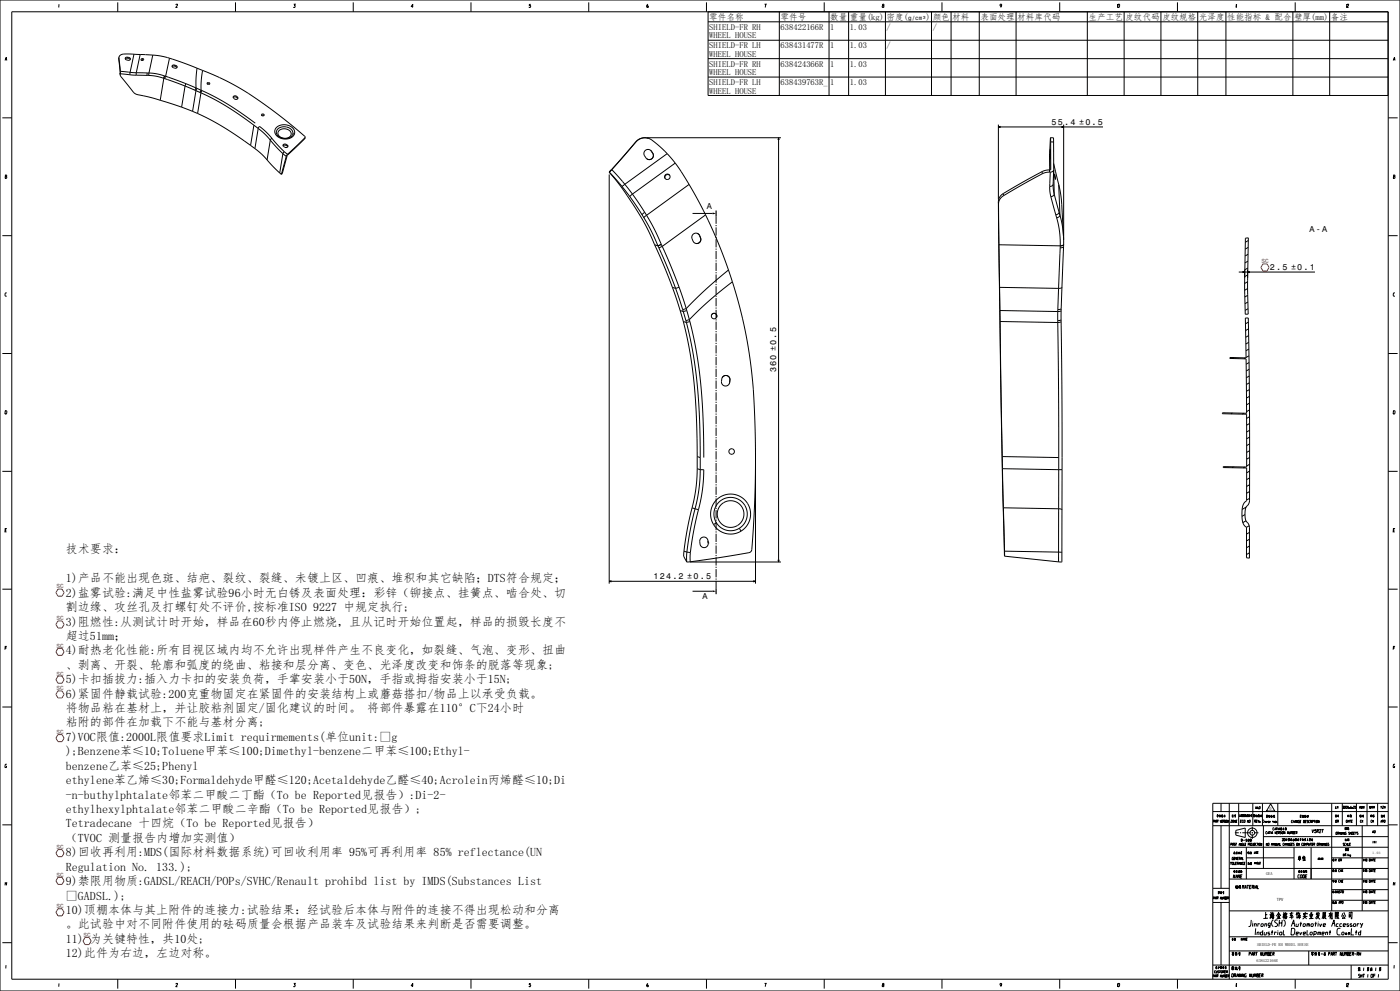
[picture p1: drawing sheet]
<svg xmlns="http://www.w3.org/2000/svg" width="1189mm" height="841mm" viewBox="0 0 1189 841" stroke-linecap="round" stroke-linejoin="round" font-family="sans-serif">
<g fill="none" stroke="#000" stroke-width=".85">
<path d="M0 0h1189v841h-1189zM10 10h1169v821h-1169zM50 4v2M100 2v8M149 4h2l-2 2h2M200 2v8M249 4h2l-1 1h1l-1 1h-1M300 2v8M351 6h-2l2-2-1 2M400 2v8M451 4h-1l-1 1h1l1 1h-1h-1M500 2v8"/>
<path d="M550 4h-1v2h2l-1-1h-1M600 2v8M601 19h578M601 10v71h578v-71M649 4h2l-1 2M662 10v71M700 2v8M704 10v71M721 10v71M749 5h2l-1 1h-1zM750 5v-1v1M752 10v71"/>
<path d="M791 10v71M800 2v8M808 10v71M832 10v71M851 5h-2l1-1h1l-1 2M863 10v71M900 2v8M923 10v71M949 4v2M950 4h1l-1 2h-1zM955 10v71M986 10v71"/>
<path d="M1000 2v8M1017 10v71M1041 10v71M1050 4v2M1098 10v71M1100 2v8M1129 10v71M1144 4v2M1144 4h1l-1 2h1M601 34h578M4 51l1-2 1 2M5 50h1"/>
<path d="M101 50l1 12M101 50h.1M101 49l1 12M101 49v1M101 49h.1M108 49l-2 1M108 49l1 1M108 49a1.3 1.3 0 0 0-2 0 1.4 1.4 0 0 0 2 2h1a1.3 1.3 0 0 0 2-1 1.3 1.3 0 0 0-2-1M108 49h1M108 49h.1M109 50l2 1M109 49v1"/>
<path d="M114 46h-10l-2 1-1 2M114 46h5M114 46l-4 15M119 46l11 1M119 46l-3 16M120 50h2l-1 1a.9 .9 0 0 1-1 0 .9 .9 0 0 1 0-1zM120 51h.1M122 51h-2M130 47l7 1 7 1M130 47l-3 15M144 49l23 9M144 49l-3 16"/>
<path d="M148 56l-2 1M148 56l1 1M148 55a1.3 1.3 0 0 0-2 0 1.3 1.3 0 0 0 1 2l1 1a1.3 1.3 0 0 0 2 0 1.3 1.3 0 0 0-1-2M148 55l1 1M148 55v1M149 57h1M149 56v1M167 58l5 2M167 58v17M172 60l14 6a321 321 0 0 1 73 50v1M172 60l-1 8v9M601 50h578"/>
<path d="M1183 51l1-2 1 2M1184 50h1M102 62v1M102 63l1 2 12 14 21 6M102 63h.1M102 63h8M102 61h8M102 61v2M110 63l6 1M110 61l6 1M110 61v2M116 64h9"/>
<path d="M116 62h9M116 62v2M125 64h1M125 62h2M125 62v2M126 64l7 1 6 1M127 62l6 1 7 1M127 62l-1 2M139 66l-3 19M139 66h.1M139 66l1 1M140 64l1 1"/>
<path d="M140 64l-1 2M140 67l17 6M141 65l17 6M141 65l-1 2M157 73l9 4M157 73l-3 18M158 71l9 4M158 71l-1 2M166 77h.1M166 77l4 1M166 77l-2 18M167 75l-1 2"/>
<path d="M167 75h.1M167 75l4 2M170 78l1 1M171 79a222 222 0 0 1 45 27M171 79l-3 17M171 77h1M171 77l-1 1M172 77a226 226 0 0 1 45 28M172 77l-1 2M176 70a1.1 1.1 0 0 1 2 0 1.1 1.1 0 0 1-1 2 1.1 1.1 0 0 1-1-1zM176 71h2M601 65h578"/>
<path d="M136 85l18 6M154 91l10 4M164 95l4 1M168 96l1 1a287 287 0 0 1 42 25l2 1M201 83l-2-1-1 1M201 83h1M201 82a1.4 1.4 0 0 0-2-1 1.4 1.4 0 0 0-1 2l2 1a1.4 1.4 0 0 0 1 0 1.4 1.4 0 0 0 1-2M201 82h1M201 82v1M202 83v1M202 82v1M222 98h2"/>
<path d="M2 100h8M216 106l3 3M216 106l-3 17M219 109l1-2 6 5 5 5M219 109l6 5 5 5M219 109l-3 17M230 119l10 11M230 119l-3 17M231 117l10 12M231 117l-1 2M237 111a6 6 0 0 1 6-2 6 6 0 0 1 4 5 6 6 0 0 1-6 3 6 6 0 0 1-5-5zM240 117v1"/>
<path d="M249 114a7 7 0 0 0-11-6l-3 3v3a7 7 0 0 0 5 3M249 114l-2 2a9 9 0 0 1-7 1M250 114v1a9 9 0 0 1-10 3M250 114a8 8 0 0 0-10-8h-2a5 5 0 0 0-5 6 5 5 0 0 0 5 5l2 1M250 114h-1M259 118l-15 14-4 15-1 1M259 117l-15 14M259 117v1M259 117h.1M550 117h113M551 117h.1M551 117l7 5 9 8"/>
<path d="M551 117h-3h-3l-3 1-2 2M551 117h-3h-3l-5 3M661 119v-2l1 2M661 117v360M848 106v63M848 108h89M850 107l-2 1h2M892 117l-1 13M892 117v3M892 117h3v3M901 107l2 1h-2M903 106v98"/>
<path d="M1179 100h8M213 123l3 3M216 126l6 5 5 5M227 136l11 11M240 130l3 3M240 130l-2 17M241 129l3 2M241 129l-1 1M243 123h-1l-2 1M243 123l1 1M243 123l-1-1a1.1 1.1 0 0 0-2 1 1.1 1.1 0 0 0 1 1l1 1a1.4 1.4 0 0 0 2 0 1.4 1.4 0 0 0 0-2M243 123h1"/>
<path d="M243 123h.1M243 133l-4 15M244 124v1M244 123v1M244 131l-1 2M540 120l-21 24M540 120h.1M540 120l-20 24M552 127l1 1M553 128l1 2M553 128h.1M553 128l-2-1h-3l-1 3v2l3 3h2l3-2-1-3"/>
<path d="M554 130h.1M567 130l6 8M567 130l-36 26M573 138l12 19M573 138l-36 27M891 130v2M891 130l1 14M892 130h.1M892 128v-1v8v-5M892 128v2M892 128h.1M892 120v24"/>
<path d="M892 120h3M895 120v24M895 139l4 18M4 150h1M5 149h1l-1 2h-1zM238 147l1 1M517 146a251 251 0 0 1 39 62M517 148v347M517 146h.1M517 146l11 12M519 144h.1M519 144l-2 2"/>
<path d="M520 144l11 12M520 144l-3 2M528 158l7 9M531 156l6 9M531 156l-3 2M569 149a2.4 2.4 0 0 0-3-1 2.4 2.4 0 0 0-1 3M585 157l14 25M585 157l-36 26M885 146l-33 18M885 146v1M885 147l-33 19M891 144l-6 2"/>
<path d="M891 144v2M891 146l-6 1M891 146h1M891 158l1 9M892 146l-1 12M892 144h-1M892 144h.1M894 156l1 9M894 156v2h-3M895 144v21M895 144l-1 1-2 1M895 144l-1 12"/>
<path d="M895 144h.1M896 148v4M896 148h.1M896 152h.1M899 157l2 12 2 32M899 157l1 26M1183 150h1M1184 149h1l-1 2h-1zM535 167l10 15M537 165l11 15M537 165l-2 2M848 171l2 173 3 128"/>
<path d="M848 171v2M848 173v35M852 164a8 8 0 0 0-4 7M852 164v2M852 166a8 8 0 0 0-4 7M892 167l5 15M895 165l4 15M895 165v1l-3 1M545 182l2 3M547 185l6 11 6 13M548 180l1 3M548 180l-3 2"/>
<path d="M549 183l7 12 6 12M549 183l-2 2M588 181h17M592 198l2 2M594 200l1 2M594 200h.1M599 182l11 23 9 24M599 182l-37 27M608 184v6M608 191v1M608 193v7M897 182v3"/>
<path d="M897 185l3 11v13M899 180l1 3M899 180v2h-2M900 183l2 8 1 10M900 183l-1 1-2 1M2 200h8M556 208l15 36M556 208l3 1M559 209h.1M559 209l1 1M560 210l14 35M562 207v2"/>
<path d="M562 207l-3 2M562 209l15 35M562 209l-2 1M594 200l-2-2h-2l-2 2v3l1 3 3 1 3-2v-3M595 202h.1M608 201v1M608 203v7M608 211v1M608 213v7M848 208l1 36M848 208l52 1M900 210l-1 35"/>
<path d="M900 209v1M900 209h.1M903 201h.1M903 201v6M903 209l-1 1h-2M903 209l-1 35M903 207v1l-3 1M903 207l-1 1-2 1M903 207v2M903 207h.1M1058 202h2v40v25h-2l-1-25zM1060 216l-3 1"/>
<path d="M1060 210l-2 1M1060 204l-2 2M1179 200h8M608 221v1M608 223v7M608 231v1M608 233v7M619 229l3 10M619 229l-19 16-17 17M622 239l-19 16-18 16M622 239l8 30a405 405 0 0 1 10 63l1 33 1 34-1 34-2 32a3 3 0 0 1-3 4l-50 8M1052 231h65"/>
<path d="M1055 230l2 1h-2M1060 239l-3 2M1060 229v7M1060 233l-3 2M1060 227l-3 2v7M1060 222l-3 1M1062 230l-2 1h2M6 249h-1l-1 2h1h1M571 244l7 20M571 244l3 1M574 245l6 18M577 244l6 18"/>
<path d="M577 244l-3 1M608 241v1M608 243v7M608 251v1M608 253v7M849 244l50 1M849 244v20M899 245l-1 18M902 244l-3 1M902 244l-1 18M1060 245l-3 1M1060 251l-3 1"/>
<path d="M1060 256l-3 2M1185 249h-1l-1 2h1h1M578 264l2 9M578 264h2M580 263v1M580 264l3 8M580 273a458 458 0 0 1 12 103v11M580 273l3 1M583 272v2M583 262l-3 1M583 262v2M583 274a432 432 0 0 1 12 114"/>
<path d="M583 264l2 7M583 264h-3M585 271l1 2M585 271l-2 1M586 273a436 436 0 0 1 12 115M586 273l-3 1M604 267a2.4 2.4 0 0 0 1 3 2.4 2.4 0 0 0 4-1M608 267l-2-1-2 1M608 267l1 1v1M608 267a2.3 2.3 0 0 0-4 0M608 261v1M608 263v7"/>
<path d="M608 271v1M608 273v7M849 264h49M849 264v9M849 273l2 114M849 273l49 1M898 272v2M898 274l1 114M898 264v8M898 263v1M901 271l-3 1M901 271v2"/>
<path d="M901 273l-3 1M901 273l1 126M901 264h-3M901 264v7M901 262l-3 1M901 262v2M1058 270h2l1 73v82a8 8 0 0 1-3 5 13 13 0 0 0 1 13 19 19 0 0 1 2 11v20l-2-1v-23a3 3 0 0 0-2-4 24 24 0 0 1 0-19 5 5 0 0 0 2-6v-24h-20v-1h20v-44l-21-1v-1l21 1-1-46-14-1 1-1 13 1zM1060 262l-3 1M1060 273l-2 2M1060 279l-2 2M608 281v1M608 283v7"/>
<path d="M608 291v1M608 293v7M1060 285l-2 1M1061 291l-3 1M1061 296l-3 2M2 300h8M608 301v1M608 303v7M608 311v1M608 313v7M1048 303l-1 1M1058 304h-2"/>
<path d="M1061 302l-3 1M1061 308l-3 1M1061 313l-3 2M1061 319l-3 2M1179 300h8M608 321v1M608 323v7M608 331v1M608 333v7M613 321a3 3 0 0 1 4-2 3 3 0 0 1 3 4M613 321v3a3 3 0 0 0 3 4 3 3 0 0 0 4-3M613 321a4 4 0 0 1 4-2 4 4 0 0 1 3 4"/>
<path d="M620 325h.1M620 323v2M620 323h.1M1061 325l-2 1M1061 331l-2 1M1061 336l-2 2M4 349h2l-1 2h-1v-2M608 341v1M608 343v7M608 351v1M608 353v7M1047 350l-2 1"/>
<path d="M1056 351h-1M1061 342l-2 2M1061 348l-2 1M1061 354l-2 1M1061 359l-2 2M1183 349h2l-1 2h-1v-2M608 361v1M608 363v7M608 371v1M608 373v7M1061 365l-2 2M1061 371l-2 1"/>
<path d="M1061 377l-2 1M592 387l3 1M592 387v11M592 398l-1 17-3 16M592 398l3 1M595 399h3v6l-2 15-3 13M595 399l-1 17-4 16M595 388v11M608 381v1M608 383v7M608 391v1M608 393v7"/>
<path d="M622 381h.1M642 391v104M851 387v11M851 387l48 1M851 398l1 33M851 398l48 1M899 399v33M899 399h3M899 388v11M902 399v34M1048 396l-2 1M1057 396l-1 1"/>
<path d="M1061 400l-2 1M1061 394l-2 1M1061 388l-2 2M1061 382l-2 2M2 400h8M608 401v1M608 403v7M608 411v1M608 413v7M1061 417l-2 2M1061 411l-2 2M1061 406l-2 1"/>
<path d="M1179 400h8M588 431l-4 18-3 19M588 431l2 1M590 432l3 1M590 432l-4 17-3 20M593 433l-4 18-3 18M608 421v1M608 423v7M608 431v1M608 433v7M852 431l1 37M852 431l47 1"/>
<path d="M899 432l3 1M899 432v37M902 433v36M1057 437l-2 1M1058 430l-3 2M1061 423l-2 1M4 450h1M6 449h-2v2h2M595 457a3 3 0 0 1 6 2v2a3 3 0 0 1-3 4 3 3 0 0 1-3-3l-1-3zM606 445l4 5 6 3h7l6-2M606 445l-2-4v-5v-5l3-4 3-4 4-3 6-1 4 1 5 2 4 3 3 4 1 5v5l-1 4-3 5-4 3M608 441v1"/>
<path d="M608 443v7M608 451v1M608 453v7M608 444l-2 1M608 444l-1-4-1-4 1-5 2-3 3-3 4-2 4-1 4 1 4 1 3 3 2 3 1 4v4l-1 4-2 4-3 2M608 444l4 4 5 2h6l5-2M628 448l1 3M1058 442l-2 2M1061 446l-2 2M1061 458l-2 1M1061 452l-2 1M1183 450h1"/>
<path d="M1185 449h-2v2h2M581 468v4l2 5M581 468l2 1M583 469v8M583 469h3M586 477h77M586 477h-3M586 469v8M608 461v1M608 463v7M608 471v1M608 473v7"/>
<path d="M661 475v2l1-2M853 468v4M853 468l46 1M853 472l46 5M899 469h3M899 469v8M902 469v5a1.5 1.5 0 0 1 0 2 1.5 1.5 0 0 1-1 1h-2M1061 469l-2 2M1061 463l-2 2M517 493h125M519 493h-2l2 1M608 481v1"/>
<path d="M608 483v7M608 491v1M608 493v6M640 493h2l-2 1M2 500h8M588 502h17M1179 500h8M4 550h2M6 549h-2v2M1183 550h2M1185 549h-2v2M2 600h8"/>
<path d="M1179 600h8M5 650h1M6 649h-1l-1 2h1l1-1M1184 650h1M1185 649h-1l-1 2h1l1-1M2 700h8M1030 689h149M1031 697v-1l-1 2M1032 698v-2l1 2M1032 697h.1M1033 697h1v-1h-1v2M1033 697l1 1"/>
<path d="M1034 692h1M1034 696h1M1034 693v1M1034 692h.1M1034 693h.1M1034 692l1 1M1034 691v1M1034 692l-1 1M1034 696v2M1034 691l-1 1M1036 692v2M1036 691l-1 1"/>
<path d="M1036 692v1M1036 696l1 2v-2M1036 691v3M1037 692h-1M1037 693h-1M1037 682v7M1037 693h1M1038 691l-1 3M1038 697h.1M1038 691v1M1038 692h1l-1 2M1038 691v3"/>
<path d="M1038 692l1 1M1039 691l-1 1M1039 696h-1l-1 2h1M1039 697h1v-1h-1v2M1039 697l1 1M1040 691v3M1040 693h.1M1041 692h-2M1041 693l-1-1-1 1M1041 696h-1l1 1-1 1M1041 696v2M1041 696h1v2h-1z"/>
<path d="M1044 696l-1 2v-2l-1 2M1044 682v149M1045 696h1l-1 2h1M1046 691v2h2M1047 692v1M1047 696h1l-1 2zM1048 692h-2M1049 691v1M1049 692v1v1v-1M1049 696v2l-1-2v2M1050 692h-2M1050 697h1"/>
<path d="M1051 696h-1v2h1M1052 682v19M1053 691v2M1053 697h1M1054 691l-1 1M1054 693h-2M1054 691v2M1055 696h-1l-1 2h1M1055 691l-1 1M1055 692h-1v1M1055 692h-1M1055 691v1z"/>
<path d="M1055 692v1M1055 693h.1M1055 692h.1M1056 696h-1v1l1 1M1056 691v2M1057 692h-1M1057 696h1l-1 2h-1zM1057 691v1h-1M1057 691h-1v1l1 1M1057 691h-1M1058 691l-1 2 1-1M1058 691l-1 1"/>
<path d="M1058 692l1 1M1058 692h.1M1058 691v1M1058 692v1M1059 692h-1M1059 692v1M1059 693h1M1059 691v1M1059 692h1v1M1060 691v2M1060 692h.1M1060 691h-1"/>
<path d="M1060 691v1M1060 696v2v-2l-1 2M1061 692h.1M1061 693h.1M1061 691v1M1061 692v1M1061 696h1v2h-1zM1061 692h-1M1062 692h1v1M1062 691v1h1l-1-1M1063 692h-1M1064 682v19"/>
<path d="M1065 691v2M1065 693h.1M1065 692h.1M1066 697v-1l-1 2M1066 693h.1M1066 693h-1M1066 693l-1-1v1M1066 691v2M1066 691l-1 1M1066 697v1M1066 684l1 2v-2M1067 691v2"/>
<path d="M1067 697h1M1067 693h.1M1067 693h-1M1067 692v1M1067 692l1 1M1068 691l-1 1M1068 692h-1M1068 696h-1v2h1M1068 684v2M1068 696l1 2v-2M1068 686h1M1069 692v1"/>
<path d="M1069 693h-1M1069 691v2M1069 691v1M1069 692h.1M1069 692h1l-1 1M1069 692l1 1M1069 685h1v1h-1zM1070 691l-1 1M1070 698h.1M1071 691v3M1071 693h.1M1072 692h-2"/>
<path d="M1072 693l-1-1-1 1M1072 682v19M1074 696h-1v1l1 1M1074 697v1M1074 696v2M1075 693l2 1M1076 698h-1v-1l1 1M1076 692v1M1076 692l-1 2M1076 697h1v1M1076 697v1M1076 692h.1"/>
<path d="M1077 692h-2M1077 692h1l-1 1M1077 692v1M1078 698h-1v-1l1 1h-1M1078 693l-1 1M1078 693l1 1M1078 697h1l-1 1h1M1078 692v1M1078 692v2M1079 692h-1M1079 682l4 6h-7zM1080 692v2"/>
<path d="M1080 693h-1M1080 692h-1M1080 693h.1M1080 692v2v-1M1080 693h1M1080 692h.1M1081 692l-1 1M1081 697h.1M1081 696v2M1081 692l1 1M1081 692h1M1082 693l-1 1"/>
<path d="M1082 692v2h1v-1M1082 692v1M1082 698v-1v1M1084 698h-1v-1v1M1085 697h-1l1 1h-1M1085 682v19M1098 696h-1v2h1M1098 697h1M1098 696v2M1099 696v2M1100 698v-2l1 2M1100 697h.1"/>
<path d="M1102 696v2l-1-2v2M1104 696h-1v2v-1M1104 697h1M1104 693l1 1M1104 692v1h1v-1h-1M1105 692l-1 2M1105 692h-1M1105 696h-1v2h1M1106 692v1M1106 692v2v-1M1107 693v1M1107 693h-1"/>
<path d="M1107 692v1M1107 692l-1 2M1107 696l1 1v1h-1zM1107 692h.1M1108 692v1M1108 692h.1M1108 693h.1M1108 693h1v1M1108 693l1 1M1109 697h.1M1109 692v2M1109 692v1"/>
<path d="M1109 693h-1M1109 692h-1M1110 696h-1l-1 2h1M1110 693v-1v1M1110 693l1 1M1110 692h.1M1111 692v1M1111 692l-1 1M1111 696l-1 1 1 1h-1M1111 692h.1M1111 692h-1M1112 696l-1 2h1"/>
<path d="M1113 697h1v-1h-1v2M1113 697l1 1M1114 696v2M1115 697v-1v2M1116 696h1M1116 696v2M1118 696l-1 2M1118 696l1 1v1h-1zM1121 696l-1 2v-2l-1 2M1131 682v19M1134 692v1M1134 692h.1"/>
<path d="M1134 696h1v2h-1zM1134 684v2h1M1134 693h.1M1135 693v1M1135 691l-1 1h1M1135 691v1M1135 692l-1 2M1136 685h.1M1136 684l-1 2M1136 692v1M1136 697h1v-1h-1v2M1136 691v1"/>
<path d="M1136 697l1 1M1136 684v2M1137 691v3M1137 692h-1M1140 682v19M1140 685l1-1-1 2h1M1142 684l1 1-1 1zM1143 685l1-1-1 2h1M1143 696h1v2h-1zM1145 692v1M1145 698v-2l1 2M1145 697h1"/>
<path d="M1145 692h.1M1145 693h.1M1145 684v2h1l-1-1M1146 686h1M1146 696h1M1147 693l-1 1M1147 691v2M1147 696v2M1147 693h.1M1147 692h.1M1147 693h-1M1147 692h-1"/>
<path d="M1147 693v1M1147 692v1M1148 693h-1M1148 692h-1M1148 684l-1 2h1v-1h-1M1148 697h1M1148 686h1M1149 696h-1v2h1M1149 685l1-1-1 2h1M1151 684v1h1v1h-1M1151 684h1M1152 682v19"/>
<path d="M1155 684l1 2M1155 691v3l1-2M1155 692v1M1156 693v1M1156 691v1M1156 692l-1 1M1156 684l-2 2M1156 692v1M1156 684v2l1-2v2v-2M1156 692h-1M1156 696l-1 1 1 1M1157 696v2"/>
<path d="M1157 697l1 1M1157 692v1M1158 692v1M1158 696l-1 1M1158 684l1 2M1158 691v3v-1M1158 692h-1M1159 684l-1 2M1161 682v19M1163 684v2l1-2v2v-2M1164 691l1 1M1165 692v2"/>
<path d="M1165 686v-2v1l1-1v2M1165 693h-1M1165 693h-1v-1h1v1M1165 692h-1M1165 696l-1 1 1 1M1166 696v2M1166 697l1 1M1166 691v3M1166 692h.1M1166 692v1M1166 686v-2l1 1v-1v2M1167 696l-1 1"/>
<path d="M1167 691v1M1167 692h-1M1167 693l-1 1M1167 693v1M1167 692l-1 1M1167 693h.1M1170 682v19M1173 698v-2l1 2M1173 684v2M1173 697h.1M1173 691v2M1173 692v1"/>
<path d="M1173 692h.1M1174 684l-1 1M1174 692h-1M1174 693h-1M1174 691v2M1174 697h1v-1h-1v2M1174 684h1l-1 2h1M1174 692v1M1175 692v1M1175 696h1v2h-1zM1175 692v2M1176 685h.1"/>
<path d="M1176 691l-1 1M1176 684l-1 2M1176 691v2M1176 693h.1M1176 692h.1M1176 692h-1M1176 693h-1M1177 684l-1 2M1179 700h8M1179 682h-149v149M1030 701h149M1037 701v53"/>
<path d="M1044 719h135M1045 716h1M1046 716h-1v2M1047 716v2M1047 716h1h-1v2M1047 716l1 2M1049 707h3M1049 716h-1l1 1h-1M1049 716h1M1050 705l8-2v8l-8-2zM1050 716v2M1052 718l1-2v2"/>
<path d="M1052 717h1M1053 707h1M1054 712v1M1054 716v2v-2l-1 2M1055 713l-1 1M1055 712l-1 1M1055 712v2M1055 713h-1M1055 713h-1h1v1M1055 713h.1M1055 707h7M1055 712v1"/>
<path d="M1056 716h-1v2v-1M1056 716v2h1M1057 713h-1M1057 716h1M1058 716h-1v2h1M1058 712v1M1058 712h1v2M1058 719v27M1059 712h-1M1059 714v-1h-1v1M1059 713h-1M1060 716h1h-1v2"/>
<path d="M1060 712v2M1060 713h.1M1060 712v1M1060 713h1l-1 1M1060 713l1 1M1061 712v1M1061 712l-1 1M1061 716h1h-1v2M1062 716v2M1062 712h1M1062 713h.1M1062 712v1l1-1"/>
<path d="M1062 714h.1M1062 712v1M1062 713v1M1062 713l1 1M1062 712h.1M1063 716h1l-1 2-1-1zM1063 712l-1 1M1063 707h1M1063 713h.1M1063 713l-1 1M1064 702v3M1064 706v1"/>
<path d="M1064 708v4M1065 716l-1 1v1M1065 716h1M1065 707h4M1066 716h-1v2h1M1067 716l-1 1 1 1M1068 716h1M1068 716v2M1069 716v2M1070 716v2l-1-1zM1072 716v2l-1-2v2M1073 710h106"/>
<path d="M1073 701v36M1076 706h-1v1l1 1M1076 716v2v-2l-1 2M1076 708l1-2v2M1077 707h.1M1077 716h1l-1 2v-1zM1078 706h1M1078 706v2M1079 706v2M1080 718v-2v1l1-1v2M1080 708l1-2v2M1080 707h1"/>
<path d="M1081 718l1-2v2M1082 717h.1M1082 702l-1 1v1h1M1082 704l1-2v2M1083 706v2l1-2M1083 704h.1M1084 716l-1 2v-2v2M1084 702h1M1084 716v2l1-1v-1M1084 707h1M1084 702v2M1085 706h-1v2h1"/>
<path d="M1085 718l1-2v2M1085 702v2M1086 717h.1M1086 707l1-1h-1v2M1086 704l1-2v2M1086 707l1 1M1086 704h1M1087 716v2h1M1088 702l-1 3M1088 703v1M1088 704h.1M1088 702v1"/>
<path d="M1088 706h-1l1 1-1 1M1088 702v3M1088 703l1 1M1088 706v2M1089 703h-1M1089 703l-1 2M1089 702l-1 1M1089 712h1l-1 2h1M1089 706h1v2l-1-1zM1090 702v3M1090 712h1v2h-1zM1090 704h.1"/>
<path d="M1091 704h.1M1091 704l-1-1-1 1M1091 716h-1v1l1 1M1091 703h-2M1091 716h1M1091 716v2M1091 706v2v-2l-1 2M1092 702v1M1092 703v1v1v-1M1092 712v1M1092 716v2M1092 712h.1"/>
<path d="M1092 718l1-2v2M1093 703h-2M1093 717h.1M1093 712v2M1093 712h.1M1094 712v1h1M1094 712h1v1M1094 712h1M1094 706v2v-2l-1 2M1094 711v1M1095 713l-1 1M1095 712h-1"/>
<path d="M1095 712l-1 1M1095 713v1M1095 713h-1M1095 706v2l1-1v-1M1095 716v2l-1-2v2M1095 711v1M1095 712h.1M1096 717h.1M1096 708v-2l1 1v-1v2M1096 712v2M1096 712l1 1M1096 712v1"/>
<path d="M1096 716l-1 2h1v-1M1097 712h-1M1097 712v1M1097 713l-1 1M1097 716h1M1097 712v2v-1M1097 712h.1M1098 707h.1M1098 706h1l-1 2zM1098 716h-1v2h1M1098 712v2h1M1099 712v2"/>
<path d="M1099 719v27M1099 712v1h-1M1099 713v1M1099 707h1M1099 716h-1l1 1h-1M1100 712h1v2h-1v-2v2M1100 706h-1v2h1M1100 713h1M1100 712l1 1M1100 713h.1M1101 713h.1M1101 712l-1 1"/>
<path d="M1101 707l1-1h-1v2M1101 712h-1M1101 707l1 1M1101 716h1v2l-1-1zM1102 712v2M1102 713h1l-1 1M1103 712h-1M1104 716l-1 2v-2v2M1105 712v2M1105 712l-1 1M1105 712v1M1105 712h-1"/>
<path d="M1106 712v1M1106 712h.1M1106 713v1M1107 716h-1l-1 1 2 1M1107 712l-1 1M1107 712v2M1107 712h-1M1107 716h1v2l-1-1zM1107 713h-1M1108 718l1-2v1l1-1-1 2M1108 712v2v-1M1109 712h-1"/>
<path d="M1109 713h-1M1110 716h1h-1v2M1110 712v1M1111 712h-1M1111 713h-1M1111 716v2l1-1v-1M1112 713l1 1M1112 712v1h1v-1h-1M1112 712v2M1113 716h1M1113 712h-1M1113 716v2"/>
<path d="M1114 719v27M1114 712v1M1114 716h1M1114 704l1 3 1-3M1114 713l1 1M1114 713h.1M1115 712l-1 1M1115 712l-1 2M1115 712h-1M1115 716h-1v2h1M1116 716h1h-1v2M1116 716l1 2"/>
<path d="M1117 704v1h1v1l-1 1-1-1M1117 704h1M1119 716h1l-1 2h-1zM1119 705h1v-1h-1l-1 3M1119 705l1 2M1120 716h1h-1v2M1120 705l2-1-2 3h2M1120 716l1 2M1121 718l1-2v2M1122 717h.1M1122 704h2l-1 3M1123 716v2v-2v2l1-2"/>
<path d="M1124 716v2M1126 716v2l-1-2v2M1127 717h.1M1127 716l-1 2h1v-1M1129 716h-1l1 1h-1M1131 701v72M1135 706h1l-1 2h-1zM1136 707h1v-1h-1v2M1136 707l1 1M1137 708l1-2v2M1138 707h.1M1139 706v2v-2v2l1-2"/>
<path d="M1141 706l-1 2M1142 716h-1l1 1h-1M1142 706v2l-1-2v2M1142 702h2l-1 2M1142 712v2M1143 704h.1M1143 713h-1M1143 703v1M1143 713l-1 1M1143 716h-1v1l1 1M1143 712v1l1 1v-1M1143 720v2"/>
<path d="M1143 702v1M1143 720h.1M1143 703h.1M1143 718l1-2v2M1143 704h-1v-2v2M1143 706l-1 2h1v-1M1143 712v1M1144 717h.1M1144 703v1M1145 702v2M1145 712v2M1145 703v1"/>
<path d="M1145 720v1M1145 703h-1M1145 712l-1 1M1145 713h.1M1145 703v1h1M1145 712v1M1145 716v2h1M1145 703h.1M1145 713v1M1145 712h.1M1145 720h.1M1145 704h.1"/>
<path d="M1146 702h-1M1146 703h-1M1146 703v1M1146 712l-1 1M1146 716h1M1146 706l-1 1 1 1h-1M1147 707h1M1147 706v2M1147 716h-1v2h1M1148 706l-1 2M1148 707h1M1149 706h-1v2h1"/>
<path d="M1150 707h.1M1151 706h-1v2h1M1151 706h1M1152 706l-1 2M1153 706v1v1M1157 701v72M1166 707v-2l1 2M1166 706h.1M1166 714v2M1167 714h.1M1167 715h.1M1167 705h1v2h-1z"/>
<path d="M1169 714v2M1044 737h135M1045 732h1M1045 732v2M1047 732h1l-1 2-1-1zM1047 728v2v-1M1048 739v1M1048 728h1M1048 732v2h1M1048 739h.1M1048 740h.1M1048 739h1v1"/>
<path d="M1048 723v2M1049 739l-1 2M1049 739h-1M1049 723h-1M1049 724h-1M1049 728h-1v2h1M1049 725l-1-1v1M1049 733h1M1050 724h.1M1050 723h.1M1050 739v2M1050 723v2"/>
<path d="M1050 732h-1v2h1M1050 723h1M1051 728l-1 2v-2l-1 2M1051 723v2M1051 739h-1M1051 740h-1M1051 739v2M1051 724h-1M1051 733h1v-1h-1v2M1051 723h-1M1051 725h-1M1051 728h1"/>
<path d="M1051 733l1 1M1052 723v1M1052 739v1M1052 740h.1M1052 728h-1v2h1M1052 734l1-2v2M1052 740v1M1052 724v1l1-1M1052 723l1 1M1052 724l1 1M1052 733h1M1052 739h.1"/>
<path d="M1053 728l-1 2M1053 739h-1M1053 739l-1 1M1053 728v2M1054 730l1-2v2M1054 724v1M1054 739v2M1054 739v1M1054 723h.1M1054 739h.1M1054 729h1M1054 739h1"/>
<path d="M1054 740h.1M1055 739l-1 1M1055 724h-1M1055 732l-1 2v-2v2M1055 723l-1 1M1055 740h.1M1055 723h-1M1055 725h-1M1055 728v2h1M1056 732h-1v1l1 1M1057 733h.1M1058 732h-1l-1 2h1"/>
<path d="M1058 728h41M1060 723h.1M1060 723v1h1M1060 732v2M1060 732h1v2M1060 724v1M1060 732v1M1060 732h1l-1 2M1060 723l1 2v-1M1060 732h.1M1061 723h.1M1061 733h-1"/>
<path d="M1061 723h-1M1061 724l-1 1M1062 734l1-1h-1l1 1M1062 723v2M1062 732v2M1062 723v1M1062 732v1M1062 732h.1M1063 723v2M1063 732l-1 1M1063 724h-1M1063 723l-1 1"/>
<path d="M1063 725h-1M1063 732h-1M1065 733l1-1v1M1065 723v1h1M1066 733h.1M1066 723v1M1067 732v1v-1l-1 1M1068 723l-1 1v-1v1M1068 723h1M1068 732v1M1069 723h-1v1h1M1069 732v1"/>
<path d="M1070 732h1M1071 732h-1v1h1M1103 739v1M1103 727v2h1l1-2h-2M1103 739h.1M1103 726v1M1103 740h.1M1103 739h1v1M1104 739l-1 2M1104 739h-1M1104 727v4M1104 728h-1"/>
<path d="M1104 726v1M1105 739v2M1105 729h-3M1106 739h-1M1106 740h-1M1106 739v2M1107 727v4M1107 739v2M1107 726l-1 3M1107 739v1M1107 739l1 2v-1M1107 728l1 1"/>
<path d="M1108 739h.1M1108 726v1M1108 739l-1 1M1108 728v2M1109 739v1zM1109 728h-2M1109 739v1M1109 730h-2M1109 739h.1M1109 739h1v1M1110 740h-1M1120 728v2"/>
<path d="M1120 728l-1 2M1120 728h1v2M1122 728h1v2M1122 728v2M1123 728h1v2M1131 728h48M1132 730v1M1132 729h.1M1132 738v2l1-1M1132 739h.1M1132 730l1 1M1132 739l1 1"/>
<path d="M1133 738h.1M1133 739h-1M1133 738v1M1133 738l-1 1M1133 730l-1-1v1h1l-1 1M1134 730v1v-1M1134 738v2M1134 729h.1M1134 738h.1M1134 739h1M1135 729v2M1135 738v2"/>
<path d="M1135 730h-1M1135 738l-1 1M1137 729h1v2h-1zM1138 738h-1v1l1 1M1138 739h1M1138 738v2M1138 730h1v-1l-1 2M1139 730v1M1139 738v2M1140 738v2M1140 739l1 1M1141 738l-1 1"/>
<path d="M1141 725v2v-2v2l1-2M1142 725h1M1143 721h.1M1143 725v2M1143 722h.1M1143 720v1M1144 722h-2M1144 720h-2M1145 721v1M1145 725l-1 2M1145 721h.1M1145 722h.1"/>
<path d="M1146 722h-2M1146 721h-2M1146 725l-1 2M1146 726v1M1146 726h.1M1147 726h-1h1v1h-1M1158 729v2M1158 738h1v2M1158 738v2M1158 730h.1M1158 739h.1M1159 731h-1"/>
<path d="M1159 739l-1 1M1159 729h-1M1159 729v2M1160 729h1v2M1160 730v1M1160 729v1M1160 738v1M1160 739v1M1160 730h.1M1160 739h.1M1160 738h.1M1161 739l-1 1"/>
<path d="M1161 729v1h-1M1161 730l-1 1M1161 729v1M1161 739h.1M1161 738v1M1161 738v2M1163 729h1l-1 2zM1163 738h1l-1 2zM1164 731l1-2v2M1164 740l1-2v2M1165 730h.1M1165 739h.1"/>
<path d="M1166 729h1M1166 738h1M1166 729v2M1166 738v2M1167 730h1M1167 739h1M1168 729h-1v2h1M1168 738h-1v2h1M4 750h2M5 749l-1 2M6 749l-1 2M1030 754h14"/>
<path d="M1035 757h1h-1M1035 758v1M1035 757h.1M1035 758h.1M1035 757l1 1M1035 757l-1 1M1035 757h-1M1036 758h.1M1037 757v2M1037 756l-1 2M1037 757v1M1037 756v3"/>
<path d="M1038 757h-1M1038 758h-1M1039 756v1M1039 757v1v1v-1M1039 757h.1M1040 757l-2 1M1044 746h135M1049 740v1M1049 742v3l-1-3-1 3M1049 745l1-3 1 3M1050 751v3M1050 752l-1 2"/>
<path d="M1050 752v1M1050 744h1M1050 752h-1M1051 752l-1 2M1051 751v3h-1M1051 752h-1M1051 745l1-3v2l1-2v3M1052 752h.1M1052 740h1l-1 1M1052 751v3M1052 752v2M1052 753h1"/>
<path d="M1053 752h.1M1053 752l-1 1M1053 752v1M1054 751v3M1054 744h1M1054 753h-1M1055 754v-3l1 2 1-2-1 3M1055 742h-1l-1 3h2M1057 754l1-3v3M1058 753h.1M1059 751h2M1060 751v3"/>
<path d="M1061 753h1M1063 751h-2v3h1M1063 753l2-1-1-1-1 3M1064 753l1 1M1065 751v3M1066 754l1-3v3M1066 753h1M1068 751v3h1M1104 740v1M1104 742h-1l-1 2 1 1h1M1105 742l1 1-1 2h-1zM1107 742l1 1-1 2h-1z"/>
<path d="M1109 744h1M1110 742h-1v3h1M1131 755h48M1132 756v2M1132 757h.1M1132 756h.1M1132 747h.1M1132 747v2M1133 757l-1 1M1133 748h-1M1133 757v1h-1M1133 748h-1h1"/>
<path d="M1133 757v1M1133 747h-1v1M1133 756h-1M1133 757h-1M1134 756h.1M1134 747v2M1134 748h1M1134 747v1M1134 756v2M1135 756l-1 1M1135 747h.1M1135 747l-1 1"/>
<path d="M1135 748l-1 1M1135 756h.1M1135 748v1M1135 756v2M1135 748h-1M1135 757h-1M1135 748h.1M1135 756h-1v1M1135 758h-1M1135 747h-1M1136 756v2M1136 756v1"/>
<path d="M1136 758h1M1137 756l-1 1M1137 757v1M1138 747h-1v1l1 1M1138 756h-1l1 1-1 1M1138 748h1M1138 747v2M1138 756h2M1139 756v2M1139 747v2M1140 748h1M1140 756h1v2h-1v-2"/>
<path d="M1141 747h-1v2h1M1158 747v2h1M1158 756h1v2M1158 756v2M1158 748h.1M1158 757h.1M1159 758h-1M1159 747h-1M1159 747v2M1160 747v1M1160 756v1M1160 748v1"/>
<path d="M1160 757v1M1160 748h.1M1160 757h.1M1160 747v2M1160 747h.1M1161 748v-1v2M1161 748l-1 1M1161 757l-1 1M1161 756v1M1161 748h.1M1161 747v1M1161 757h.1"/>
<path d="M1161 756v2M1161 756h-1M1163 747h1l-1 2zM1163 756h1l-1 2zM1164 749l1-2v2M1164 758l1-2v2M1165 748h.1M1165 757h.1M1166 747h1M1166 756h1M1166 747v2M1166 756v2"/>
<path d="M1167 748h1M1167 757h1M1168 747h-1v2h1M1168 756h-1v2h1M1183 750h2M1184 749l-1 2M1185 749l-1 2M1030 766h14M1031 762v-1l-1 2M1032 763v-2l1 2M1032 762h.1M1033 762h1v-1h-1v2"/>
<path d="M1033 762l1 1M1034 761h1M1034 761v2M1037 766v53M1037 761v2v-2l-1 2M1038 761v2h1v-2M1039 763v-2v1l1-1v2M1040 763h1v-2h-1v2M1040 762h1M1041 762h1M1042 761h-1v2h1M1043 762v-1v2"/>
<path d="M1043 762l1 1M1044 773h135M1075 774v5M1076 776h-1M1077 779h-4M1078 776l1 1M1079 774v1M1079 776v3h-1M1080 776v3M1081 774l-1 2M1081 778v1M1081 776v1"/>
<path d="M1082 776h-2M1082 776l-1 4v-1M1082 775h-2M1082 779h-2M1082 777h-3M1085 778v1M1086 775l2 2M1086 776v3M1086 774l-2 4M1087 776h-2M1087 778l-1 1M1087 777l-2 1"/>
<path d="M1088 779l-4 1M1090 774v6M1090 776l-1 3M1090 776l1 2M1091 776h-1M1091 775v1M1091 778v2M1092 774v1M1092 776l-1 1M1092 777l2 1M1092 776l-1 2M1092 776h1"/>
<path d="M1093 780h-2M1093 778l-1 2M1093 778h-2M1093 775h-2M1093 775v1M1097 774l-1 3h2M1097 776v4M1098 775h-3M1099 778l-4 1M1101 776v3M1102 774l-1 3M1102 778l-1 1"/>
<path d="M1102 775h-1M1102 775v1M1103 777v2M1103 774l-1 2M1103 776v4M1104 777h-1M1104 776v3M1104 775h-1M1107 777h1M1107 775v1M1108 776h.1M1108 774l1 1"/>
<path d="M1108 778l2 2M1109 775a4 4 0 0 1-3 5M1110 775h-3M1110 775v1M1110 778h-4M1112 776l1 2M1113 774v5M1114 774v5M1115 776l-1 2M1115 779l-3 1M1118 774v2M1119 778l2 2"/>
<path d="M1119 774l-2 5M1120 774l1 1M1120 777h-1M1120 777l-1 1-1 2M1121 776h-3M1124 774l-1 6M1124 778v2M1124 775v2M1125 778l1 2h1M1125 779l-1 1M1125 775v2M1126 778h-1"/>
<path d="M1126 774h-2M1126 776h-2M1126 774v1M1126 775h-2M1126 777l-2 1M1130 776l-2 2M1130 776v4M1130 774v2M1131 764h48M1131 778h-1M1131 777h-1M1131 776v4v-1"/>
<path d="M1131 776h-1M1132 765v2M1132 775h-3M1132 765v1M1132 765l1 1M1133 766h-1M1133 765v2v-1M1133 765v1M1134 765h.1M1134 774v6M1134 774h1v4l-1-1M1134 765v1"/>
<path d="M1134 765v2M1135 765l-1 1M1135 765h.1M1135 765v2M1135 766h-1M1135 765h-1M1135 767h-1M1135 774v6l1-1M1136 776l1 4M1136 775h-1M1137 774v2h-2M1137 774h-2"/>
<path d="M1137 767l1-2v2M1137 777h-1M1137 766h1M1138 766h1v-1h-1v2M1140 765h1l-1 2zM1140 775l-1 3M1141 776l-1 3M1141 774l2 4M1141 778l2 2M1142 779h-2M1146 776v3M1147 776l-1 1"/>
<path d="M1147 776v2M1147 778h-1M1148 775l-3 1M1148 774v6l-1-1M1148 774l-2 1M1158 765h1v2M1158 765v2h1M1158 766h.1M1160 765h1v2M1160 765v2M1160 766v1M1160 766h.1"/>
<path d="M1160 765v1M1161 766l-1 1M1161 765v1M1161 766h.1M1163 765h1l-1 2zM1164 767l1-2v2M1165 766h.1M1166 765h1M1166 765v2M1167 766h1M1168 765h-1v2h1M1044 795h135"/>
<path d="M1047 797h.1M1047 797v1M1047 796l-1 2M1047 796l-1 1M1047 798h.1M1048 796v2M1049 796h-1M1049 797h-1v1M1049 797h-1M1049 797h.1M1049 797v1M1049 796v1"/>
<path d="M1055 796v2l-1-2v2M1055 798l1-2 1 2M1056 797h.1M1057 798v-2v1l1-1v2M1058 797h1M1060 796h-1l-1 2h1M1063 781l-1 5h-2M1064 782v1M1064 783v3M1065 784h2v2M1065 784v2M1066 788v5"/>
<path d="M1068 791h1v2M1068 791l-1 2M1070 784h-2v2M1071 784h2l-1 2h-1zM1072 789v4h-1v-2h1M1074 791v2h1l1-2M1074 784h2v2M1074 784v2M1078 791h-1v1h1v1h-1M1079 786l-2-1 1-2 1 1v3h-2M1080 791h1M1081 789l-1 4"/>
<path d="M1081 781a3 3 0 0 0 0 5M1084 791h-1l-1 2M1085 781h-1l-1 1 2 3-1 1h-1M1085 789v1M1085 791v2M1086 783h3M1087 781l-1 5M1088 793h-1v-2h2v2M1089 781l-1 5M1090 781a3 3 0 0 1 0 5M1090 789v4h1M1097 786l2-5 1 5"/>
<path d="M1097 788h2l1 1-1 3-1 1h-2l1-5M1098 784h1M1101 792h1l1-1h-2v2h2M1101 784v2h1l1-2M1104 791v2l2-2M1104 784h2M1105 782l-1 4M1107 784h2l-1 2h-1zM1107 792h1l1-1h-2v2h2M1110 784h1v2M1110 784v2M1110 789v4h1"/>
<path d="M1111 784h1v2M1113 791h2l-1 2h-1zM1114 784h1v2h-2zM1116 793l2-1v-1l-2-1v4M1116 784h2M1118 782l-1 4M1119 791l1 1v1M1119 782l1 1M1119 791v2M1120 783l-1 3M1120 792l1-1v2M1121 784v2l2-2"/>
<path d="M1123 792h1v-1h-1v2h1M1124 785h1l1-1h-2v2h2M1126 791h2l-1 2M1126 791v2M1129 791h1M1130 789l-1 4M1131 786l2-5 1 5M1132 784h1M1137 784h-2v2h2M1138 788h-2l-1 4 1 1h2M1140 784h-2v2h2M1140 791h1v2h-1z"/>
<path d="M1141 785h1l1-1h-2v2h2M1143 792h1M1143 793h1M1145 792h1M1145 784h-1v1h1v1h-1M1146 792h-1l1-1v1l-1 1M1148 788l-1 5h3M1148 784h-1v1h1v1h-1M1150 784h1v2h-2zM1151 791h2M1152 789v4M1154 784h-1v2"/>
<path d="M1155 783l1 3M1156 789l-1 4h-1v-2h2M1157 783l-1 4h-1M2 800h8M5 819v3M1030 819h149M1044 807h135M1046 809l2-1-1 1M1046 808v1M1047 810h1l-1 1M1047 811h.1M1047 809h.1"/>
<path d="M1047 810h.1M1047 809l1 1M1047 808v1l-1 1M1048 809h-1M1048 808h-1M1049 809v2M1050 808l-1 2M1050 808v2M1050 808v3M1051 809h-1M1051 810h-1M1052 808h1v1h-1"/>
<path d="M1052 808v1M1052 809v1h1v1h-1M1054 809h-2M1061 809h1v-1h-1v3M1063 811l1-3v3M1063 810h1M1065 809h1v-1h-1v3M1065 809l1 2M1066 808h2M1067 808v3M1072 808v3l-1-3v3M1073 808v3l1-1v-2"/>
<path d="M1075 811v-3v1l1-1v3M1077 809h1M1077 808l1 1v2h-1zM1079 809h1M1080 808h-1v3h1M1081 809h1v-1h-1v3M1081 809l1 2M1112 807v12M1114 808v1M1114 811h1M1114 809h.1M1115 810h.1"/>
<path d="M1115 809v1M1115 808v1l-1 1M1115 810h-1M1115 810v1M1115 809h.1M1115 808h-1M1115 808l-1 1M1115 808v1M1115 810h1M1117 809v2M1117 808l-1 2M1117 808v2"/>
<path d="M1118 808v3M1118 809h-1M1118 810h-1M1120 808h1v1h-1M1120 808v1M1120 809v1h1l-1 1M1121 809h-2M1122 810h1M1125 810v1M1125 808l-1 3M1126 810h-1M1126 810v1h-1"/>
<path d="M1126 809h-2M1128 809h1v-1h-1v3M1130 811l1-3 1 3M1131 810h.1M1132 809h1v-1h-1v3M1133 809v2M1134 808h2M1135 808l-1 3M1140 808l-1 3-1-3v3M1140 808v3l1-1 1-2M1142 811v-3l1 1 1-1-1 3M1144 811h2l-1-3h-1v3"/>
<path d="M1144 809h1M1146 809h1M1148 819v12M1148 808h-2v3h2M1148 809h2l-1-1-1 3M1149 809l1 2M1150 810h2M1153 809h1v-1h-1l-1 3M1153 809l1 2M1154 809h2M1155 808l-1 3M1156 808l-1 3"/>
<path d="M1179 800h8M1184 819v3M50 835v2M100 831v8M149 835h2l-2 2h2M200 831v8M249 835h2l-1 1h1l-1 1h-1M300 831v8M351 837h-2l2-2-1 2M400 831v8M451 835h-1l-1 1h1l1 1h-1h-1M500 831v8"/>
<path d="M550 835h-1v2h2l-1-1h-1M600 831v8M649 835h2l-1 2M700 831v8M749 836h2l-1 1h-1zM750 836v-1v1M800 831v8M851 836h-2l1-1h1l-1 2M900 831v8M949 835v2M950 835h1l-1 2h-1zM1000 831v8"/>
<path d="M1030 828h1v-1h-1v2M1032 828h.1M1033 824h-1l-1 1 1 1M1033 821h1M1033 820v1M1033 828h1l-1-1-1 2v-2l-1 2M1033 822h.1M1033 821l-1 1M1033 821l1 1M1033 821h.1M1033 820h.1M1033 824v2l1-1v-1"/>
<path d="M1033 828l1 1M1034 827h1M1034 827v2M1035 820l-1 2M1035 820h.1M1035 824h-1l1 1-1 1M1036 824h1M1036 821h-1M1036 820v1M1036 824v2M1036 821l2-1-1 1M1037 820l-1 1"/>
<path d="M1037 822h.1M1037 821h.1M1037 821v1M1037 820v1M1037 821l1 1M1037 821l-1 1M1037 824h1v2l-1-1zM1037 820h.1M1037 827v2v-2l-1 2M1038 827v2h1v-2M1039 826v-2v1l1-1-1 2M1039 821v1"/>
<path d="M1039 820l-1 1M1039 829v-2v1l1-1v2M1039 820v1M1039 820v2M1040 821h-1M1040 821l-1 1M1040 825h1M1040 828h1M1040 827l1 1v1h-1zM1041 820v1v-1M1041 821v1v-1M1041 824h-1v2h1"/>
<path d="M1041 821v1M1042 828h.1M1042 821h-2M1042 825v-1v2M1042 825l1 1M1043 827h-1l-1 2h1M1043 828h1v-1h-1v2M1043 828l1 1M1046 826l2 1-1 2h-1v-3M1046 820v3v-3M1046 821l2-1v3h-2M1047 822v1"/>
<path d="M1047 821l1 1M1047 822h.1M1047 821v1M1047 821h.1M1048 821l-2 1M1048 828l1-1v-1h-1v3M1049 828l1 1M1049 820v1M1050 821l-1 1M1050 822h-1M1050 823h-1M1050 835v2"/>
<path d="M1050 829l1-3 1 3M1050 823h.1M1050 821v2M1050 821l1 2M1051 828h.1M1051 820l-1 1M1051 822h-1M1052 826v3l1-3v3l1-3M1052 820v1h1v-1M1052 822h1M1053 820h-1M1053 822v1h-1"/>
<path d="M1054 821l-2 1M1054 826v3M1057 826l-1 3-1-3v3M1058 828h1M1059 826l-2 1v2h1v-1M1063 826l-1 3v-3l-1 3M1063 826l1 3 1-3M1065 829v-3l1 2 1-2-1 3M1067 829h2l-1-3-1 3M1067 828h1M1069 828h2M1071 826h-1l-1 3h2"/>
<path d="M1072 828l1-1v-1h-1l-1 3M1072 828l1 1M1100 831v8M1144 835v2M1144 835h1l-1 2h1M1154 822v1h1M1154 821v1M1154 821l-1 1M1154 822v2M1154 823l-1 1M1154 821h.1M1155 821l-1 1"/>
<path d="M1155 822h-1M1155 822l-1 1M1155 827h-1l1 2h-1M1155 823v1v-1M1155 821v1M1156 828h1M1156 827v3M1157 827v3M1157 827h2M1158 821v3M1158 827v3M1161 822v1"/>
<path d="M1162 827v3M1162 823l1 1M1162 822l-1 2M1162 821v1M1162 822v1M1162 822h-1M1163 821h-2M1164 821v2M1165 823l-1 1M1165 827h1l-1 3-1-1zM1165 823v1M1165 821v2"/>
<path d="M1165 822h-1M1166 823h-2M1167 828h1M1168 827h-1l-1 3M1168 821v3M1171 827v3M1172 822v1M1172 823l1 1M1172 822l-1 2M1172 821v1M1173 822v1M1173 822h-1"/>
<path d="M1173 821h-2"/>
<circle cx="223" cy="98" r="1"/>
<circle cx="567" cy="150" r="2.3"/>
<circle cx="621" cy="383" r="2.3"/>
<circle cx="620" cy="436" r="11"/>
<circle cx="1069" cy="686" r=".3"/>
<circle cx="1070" cy="698" r=".3"/>
<circle cx="1146" cy="686" r=".3"/>
<circle cx="1149" cy="686" r=".3"/>
<circle cx="1064" cy="707" r="4"/>
<circle cx="1064" cy="707" r="2"/>
<circle cx="1143" cy="792" r=".8"/>
</g>
<path d="M1073 224h3l2 3-2 3h-3l-2-3zM49 500h4l1 3-1 3h-4l-2-3zM49 527h4l1 3-1 3h-4l-2-3zM49 550h4l1 3-1 3h-4l-2-3zM49 574h4l1 3-1 3h-4l-2-3zM49 586h4l1 3-1 3h-4l-2-3zM49 623h4l1 3-1 3h-4l-2-3zM49 721h4l1 3-1 3h-4l-2-3zM49 745h4l1 3-1 3h-4l-2-3zM49 771h4l1 3-1 3h-4l-2-3zM72 796h4l1 3-1 3h-4l-2-3z" fill="none" stroke="#f00" stroke-width=".85"/>
<path d="M608 179v5M608 499v5" fill="none" stroke="#000" stroke-width="1" stroke-linecap="butt"/>
<g fill="#000">
<path d="M605 180l3 1-3 1z" fill-rule="evenodd"/>
<path d="M605 501l3 1-3 1z" fill-rule="evenodd"/>
</g>
<g font-size="10.2">
<text x="56" y="470">技术要求：</text>
<text x="56" y="494">1)产品不能出现色斑、结疤、裂纹、裂缝、未镀上区、凹痕、堆积和其它缺陷；DTS符合规定；</text>
<text x="56" y="506">2)盐雾试验:满足中性盐雾试验96小时无白锈及表面处理：彩锌（铆接点、挂簧点、啮合处、切</text>
<text x="56" y="519">割边缘、攻丝孔及打螺钉处不评价,按标准ISO 9227 中规定执行;</text>
<text x="56" y="531">3)阻燃性:从测试计时开始，样品在60秒内停止燃烧，且从记时开始位置起，样品的损毁长度不</text>
<text x="56" y="543">超过51mm；</text>
<text x="56" y="555">4)耐热老化性能:所有目视区域内均不允许出现样件产生不良变化，如裂缝、气泡、变形、扭曲</text>
<text x="56" y="568">、剥离、开裂、轮廓和弧度的绕曲、粘接和层分离、变色、光泽度改变和饰条的脱落等现象;</text>
<text x="56" y="580">5)卡扣插拔力:插入力卡扣的安装负荷，手掌安装小于50N，手指或拇指安装小于15N;</text>
<text x="56" y="592">6)紧固件静载试验:200克重物固定在紧固件的安装结构上或蘑菇搭扣/物品上以承受负载。</text>
<text x="56" y="604">将物品粘在基材上，并让胶粘剂固定/固化建议的时间。 将部件暴露在110°C下24小时</text>
<text x="56" y="617">粘附的部件在加载下不能与基材分离;</text>
<text x="56" y="629">7)VOC限值:2000L限值要求Limit requirmements(单位unit:µg</text>
<text x="56" y="641">);Benzene苯≤10;Toluene甲苯≤100;Dimethyl-benzene二甲苯≤100;Ethyl-</text>
<text x="56" y="653">benzene乙苯≤25;Phenyl</text>
<text x="56" y="665">ethylene苯乙烯≤30;Formaldehyde甲醛≤120;Acetaldehyde乙醛≤40;Acrolein丙烯醛≤10;Di</text>
<text x="56" y="678">-n-buthylphtalate邻苯二甲酸二丁酯（To be Reported见报告）:Di-2-</text>
<text x="56" y="690">ethylhexylphtalate邻苯二甲酸二辛酯（To be Reported见报告）;</text>
<text x="56" y="702">Tetradecane 十四烷（To be Reported见报告）</text>
<text x="56" y="714">（TVOC 测量报告内增加实测值）</text>
<text x="56" y="727">8)回收再利用:MDS(国际材料数据系统)可回收利用率 95%可再利用率 85% reflectance(UN</text>
<text x="56" y="739">Regulation No. 133.);</text>
<text x="56" y="751">9)禁限用物质:GADSL/REACH/POPs/SVHC/Renault prohibd list by IMDS(Substances List</text>
<text x="56" y="763">µGADSL.);</text>
<text x="56" y="776">10)顶棚本体与其上附件的连接力:试验结果：经试验后本体与附件的连接不得出现松动和分离</text>
<text x="56" y="788">。此试验中对不同附件使用的砝码质量会根据产品装车及试验结果来判断是否需要调整。</text>
<text x="56" y="800">11) 为关键特性，共10处;</text>
<text x="56" y="812">12)此件为右边，左边对称。</text>
</g>
<g font-size="7.3">
<text x="602" y="17">零件名称</text>
<text x="663" y="17">零件号</text>
<text x="705" y="17">数量</text>
<text x="722" y="17">重量(kg)</text>
<text x="753" y="17">密度(</text>
<text x="786" y="17">)</text>
<text x="792" y="17">颜色</text>
<text x="809" y="17">材料</text>
<text x="833" y="17">表面处理</text>
<text x="864" y="17">材料库代码</text>
<text x="924" y="17">生产工艺</text>
<text x="956" y="17">皮纹代码</text>
<text x="987" y="17">皮纹规格</text>
<text x="1018" y="17">光泽度</text>
<text x="1042" y="17">性能指标 &amp; 配合</text>
<text x="1099" y="17">壁厚(mm)</text>
<text x="1130" y="17">备注</text>
<text x="602" y="25">SHIELD-FR RH</text>
<text x="663" y="25">638422166R</text>
<text x="705" y="25">1</text>
<text x="722" y="25">1.03</text>
<text x="753" y="25">/</text>
<text x="792" y="25">/</text>
<text x="602" y="33">WHEEL HOUSE</text>
<text x="602" y="41">SHIELD-FR LH</text>
<text x="663" y="41">638431477R</text>
<text x="705" y="41">1</text>
<text x="722" y="41">1.03</text>
<text x="753" y="41">/</text>
<text x="602" y="48">WHEEL HOUSE</text>
<text x="602" y="57">SHIELD-FR RH</text>
<text x="663" y="57">638424366R</text>
<text x="705" y="57">1</text>
<text x="722" y="57">1.03</text>
<text x="602" y="64">WHEEL HOUSE</text>
<text x="602" y="72">SHIELD-FR LH</text>
<text x="663" y="72">638439763R_</text>
<text x="705" y="72">1</text>
<text x="722" y="72">1.03</text>
<text x="602" y="80">WHEEL HOUSE</text>
</g>
<g font-size="7.2">
<text x="893" y="106">55.4 ±0.5</text>
<text x="600" y="177">A</text>
<text x="1112" y="197">A-A</text>
<text x="1078" y="229">2.5 ±0.1</text>
<text x="659" y="316" transform="rotate(-90 659 316)">360 ±0.5</text>
<text x="555" y="491">124.2 ±0.5</text>
<text x="597" y="508">A</text>
</g>
<text font-size="5" x="771" y="17">g/cm³</text>
<g font-size="5" fill="#f00">
<text x="1071" y="223">SC</text>
<text x="48" y="499">SC</text>
<text x="48" y="526">SC</text>
<text x="48" y="550">SC</text>
<text x="48" y="573">SC</text>
<text x="48" y="586">SC</text>
<text x="48" y="623">SC</text>
<text x="48" y="720">SC</text>
<text x="48" y="744">SC</text>
<text x="48" y="771">SC</text>
<text x="71" y="795">SC</text>
</g>
<g font-size="3.7">
<text x="1078" y="688">0</text>
<text x="1075" y="743">GEA</text>
<text x="1085" y="765">TPV</text>
<text x="1068" y="803">SHIELD-FR RH WHEEL HOUSE</text>
<text x="1067" y="816">638422166R</text>
</g>
<text font-size="2.9" x="1166" y="725">1.03</text>
</svg>
